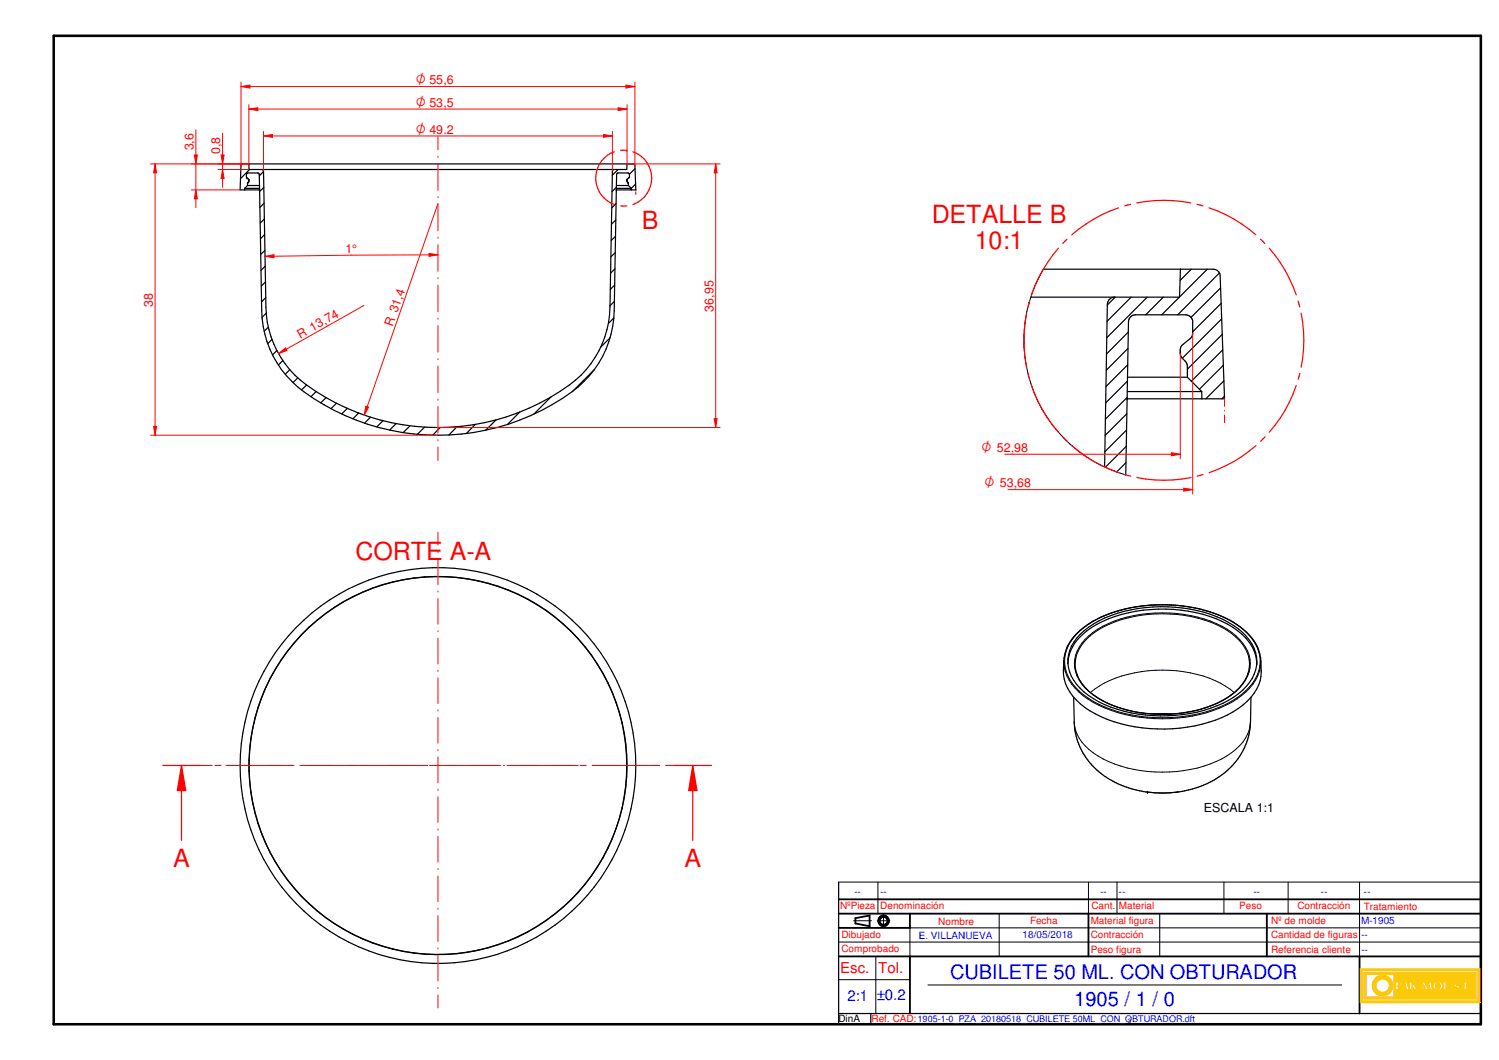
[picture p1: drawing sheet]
<svg xmlns="http://www.w3.org/2000/svg" width="420mm" height="297mm" viewBox="0 0 420 297" stroke-linecap="round" stroke-linejoin="round" font-family="sans-serif">
<path d="M15.1 10h400v277h-400z" fill="none" stroke="#000" stroke-width=".72"/>
<g fill="none" stroke="#000" stroke-width=".51">
<path d="M235.1 252h180M235.1 256h180M239.8 257.3v1.5M243.7 256.5v3M355.1 256v12M235.1 268h180M235.1 260h19.9M381.1 268v16"/>
<circle cx="247.7" cy="258" r="1.51"/>
<circle cx="247.7" cy="258.1" r="1.12"/>
</g>
<path d="M235.1 247.2v39.8h180v-39.8M235.1 284h180M244.1 284v3" fill="none" stroke="#000" stroke-width=".34"/>
<g fill="none" stroke="#000" stroke-width=".28">
<path d="M239.3 258h5M245.9 258h3.5M246.1 247.2v8.8M247.6 256.3v3.5M280.1 256v12M313.1 247.2v8.8M325.1 256v12M343.1 247.2v8.8M361 247.2v8.8M381.1 247.2v20.8M235.1 274.5h19.9M235.1 264h180"/>
<path d="M255 260v8M260.1 276h116"/>
</g>
<g fill="#faca0a">
<path d="M381.3 271.5v9.5h33.5v-9.5zM381.8 272h32.5v8.5h-32.5z" fill-rule="evenodd"/>
<path d="M382.3 272.5v7.5h31.5v-7.5zM409.2 277.1a.3 .3 0 0 1 .6 0 .3 .3 0 0 1-.6 0zM410.4 275.2h.6v2h.9v.2h-1.5zM412.1 277.1a.3 .3 0 0 1 .6 0 .3 .3 0 0 1-.6 0zM382.9 273h7.9v6.4h-7.9zM391.2 275.2h1.3a.67 .67 0 0 1 .5 .8 .67 .67 0 0 1-.8 .5h-.3v.9h-.7zM393.7 275.2h.6l.6 2.2h-.7l-.1-.5h-.7l-.1 .5h-.2zM395.1 275.2h.7v.9l.7-.9h.3l-.5 .6 .8 1.6h-.7l-.6-1v1h-.7zM397.2 276.1h.8v.3h-.8zM398.9 275.2h.3l.8 1.4 .8-1.4h.4l.3 2.2h-.7l-.1-1.4-.7 1.4h-.3l-.7-1.3-.1 1.3h-.5zM402 275.5a1.32 1.32 0 0 1 1.8-.2 1.32 1.32 0 0 1 .3 1.8 1.32 1.32 0 0 1-1.8 .2 1.32 1.32 0 0 1-.3-1.8zM404.7 275.2h.6v2h.9v.2h-1.5zM407.6 275.4a.77 .77 0 0 1 .8-.3 .77 .77 0 0 1 .6 .7h-.3a.4 .4 0 0 0-.3-.5 .4 .4 0 0 0-.5 .4l.4 .2a.79 .79 0 0 1 .7 .8 .79 .79 0 0 1-.8 .8 .79 .79 0 0 1-.8-.9h.3v.4a.37 .37 0 0 0 .6 .2 .37 .37 0 0 0 .1-.5 .95 .95 0 0 1-.8-1.3z" fill-rule="evenodd"/>
</g>
<path d="M391.2 275.2h1.3a.63 .63 0 0 1 .6 .5 .63 .63 0 0 1-.5 .7l-.7 .1v.9h-.7zM393.7 275.2h.6l.6 2.2h-.7l-.1-.5h-.7l-.1 .5h-.2zM395.1 275.2h.7v.9l.7-.9h.3l-.5 .6 .8 1.6h-.7l-.6-1v1h-.7zM398.9 275.2h.3l.8 1.4 .8-1.4h.4l.3 2.2h-.7l-.1-1.4-.7 1.4h-.3l-.7-1.3-.1 1.3h-.5zM402 275.5a1.32 1.32 0 0 1 1.8-.2 1.32 1.32 0 0 1 .3 1.8 1.32 1.32 0 0 1-1.8 .2 1.32 1.32 0 0 1-.3-1.8zM408.2 275.1l-.5 .2-.2 .5" fill="none" stroke="#faca0a" stroke-width=".34"/>
<circle cx="408.3" cy="275.1" r=".17" fill="#faca0a"/>
<path d="M408.3 275.1l.5 .2 .2 .4" fill="none" stroke="#faca0a" stroke-width=".34"/>
<circle cx="409" cy="275.8" r=".17" fill="#faca0a"/>
<path d="M409 275.8h-.3a.4 .4 0 0 0-.3-.5 .4 .4 0 0 0-.5 .4l.4 .2" fill="none" stroke="#faca0a" stroke-width=".34"/>
<circle cx="408.3" cy="275.9" r=".17" fill="#faca0a"/>
<path d="M408.3 275.9a.74 .74 0 0 1 .7 .5 .74 .74 0 0 1-.2 .8" fill="none" stroke="#faca0a" stroke-width=".34"/>
<circle cx="408.8" cy="277.2" r=".17" fill="#faca0a"/>
<path d="M407.7 276.8v-.2h-.3a.82 .82 0 0 0 .5 .8 .82 .82 0 0 0 .9-.2" fill="none" stroke="#faca0a" stroke-width=".34"/>
<circle cx="407.7" cy="276.8" r=".17" fill="#faca0a"/>
<path d="M407.7 276.8l.1 .3 .4 .1" fill="none" stroke="#faca0a" stroke-width=".34"/>
<circle cx="408.2" cy="277.2" r=".17" fill="#faca0a"/>
<path d="M408.6 276.9l-.4 .3" fill="none" stroke="#faca0a" stroke-width=".34"/>
<circle cx="408.6" cy="276.9" r=".17" fill="#faca0a"/>
<path d="M407.5 275.8a1.27 1.27 0 0 0 1 1l.1 .1" fill="none" stroke="#faca0a" stroke-width=".34"/>
<path d="M385.6 274.1a2.95 2.95 0 0 1 3-.6 2.95 2.95 0 0 1 1.9 2.6h-1a1.91 1.91 0 0 0-2.9-1.5 1.91 1.91 0 0 0 0 3.2 1.91 1.91 0 0 0 2.9-1.4h1a2.91 2.91 0 0 1-4.2 2.4 2.91 2.91 0 0 1-.7-4.7z" fill-rule="evenodd" fill="#faca0a"/>
<path d="M385.3 274.3a2.93 2.93 0 0 1 3.2-.8 2.93 2.93 0 0 1 2 2.6h-1a1.91 1.91 0 0 0-2.9-1.5 1.91 1.91 0 0 0 0 3.2 1.91 1.91 0 0 0 2.9-1.4h1a2.91 2.91 0 0 1-4 2.5 2.91 2.91 0 0 1-1.2-4.6z" fill="none" stroke="#faca0a" stroke-width=".34"/>
<path d="M391.9 275.4a.45 .45 0 0 1 .5 .4 .45 .45 0 0 1-.5 .5z" fill-rule="evenodd" fill="#faca0a"/>
<path d="M391.9 275.4l.4 .1 .1 .3-.1 .3-.3 .2z" fill="none" stroke="#faca0a" stroke-width=".34"/>
<path d="M393.8 275.7l.3 1h-.6z" fill="#faca0a"/>
<path d="M393.8 275.7l.3 1h-.6z" fill="none" stroke="#faca0a" stroke-width=".34"/>
<path d="M402.6 275.6a.82 .82 0 0 1 1.1 .1 .82 .82 0 0 1-.1 1.2 .71 .71 0 0 1-1 .3 .71 .71 0 0 1-.3-1z" fill-rule="evenodd" fill="#faca0a"/>
<g fill="none" stroke="#faca0a" stroke-width=".34">
<path d="M381.3 271.5h33.5v9.5h-33.5zM381.8 272h32.5v8.5h-32.5zM382.3 272.5h31.5v7.5h-31.5zM382.9 273h7.9v6.4h-7.9zM397.2 276.1h.8v.3h-.8zM402.7 275.4a.91 .91 0 0 1 1 .9 .91 .91 0 0 1-.8 .9 1.09 1.09 0 0 1-.2-1.8zM404.7 275.2h.6v2h.9v.2h-1.5zM410.4 275.2h.6v2h.9v.2h-1.5z"/>
<circle cx="409.5" cy="277.1" r=".3"/>
<circle cx="412.5" cy="277.1" r=".3"/>
</g>
<path d="M235.1 247.2h180M305.1 247.2v8.8M245.5 268v16M255 260h160.1" fill="none" stroke="#000" stroke-width=".28"/>
<path d="M239.8 258.8l3.9 .7M243.7 256.5l-3.9 .8M255 256v4M305.1 256v12M255 268v16" fill="none" stroke="#000" stroke-width=".51"/>
<g fill="none" stroke="#000" stroke-width=".34">
<path d="M96.3 168.7a53.1 53.1 0 0 0-21.8 24M104.4 164.8l-5.5 2.4M104.4 164.8a52.7 52.7 0 0 0-29.9 27.9M113.1 162.4l-5.9 1.4-2.8 1M119 161.7l-3 .3M122 161.6h3M128 161.8l5.9 .9 2.9 .7M136.8 163.5a52.1 52.1 0 0 0-32.4 1.3M136.8 163.5l5.7 1.9 2.7 1.2M136.8 163.4l2.9 .9 5.6 2.2M145.2 166.6l2.7 1.3 5.1 3.2M145.3 166.5l5.2 2.9 2.6 1.6"/>
<path d="M153 171.1l4.7 3.7M153.1 171l4.7 3.8M157.7 174.8l4.3 4.2M157.8 174.8l4.2 4.1M162 179l3.8 4.6 1.6 2.5M162 178.9a48 48 0 0 1 7 9.8M74.5 192.7l-2.2 5.6-.8 2.9M74.5 192.7a57.8 57.8 0 0 0-4.2 14.4M169 188.7l2.6 5.4M169 188.7a53.7 53.7 0 0 1 4.6 40.6M172.7 196.8a52.3 52.3 0 0 1 0 35.4M70 210a53.1 53.1 0 0 0 .9 15"/>
<path d="M70.3 207.1a51.6 51.6 0 0 0 .5 17.9M70.8 225l1.5 5.8 1 2.8M70.9 225a51.7 51.7 0 0 0 9.7 21.6M74.5 236.3a53.3 53.3 0 0 0 16.8 20.8M171.7 234.9l-2.7 5.5M172.7 232.2l-1.1 2.7-2.6 5.4M82.5 248.9l2 2.3M86.6 253.3l4.7 3.8M91.3 257.1a53.4 53.4 0 0 0 24.7 9.9M91.3 257.1a53.4 53.4 0 0 0 24.7 10M150.5 259.6a57.1 57.1 0 0 1-13.7 6M150.5 259.6a47.5 47.5 0 0 1-10.8 5.1"/>
<path d="M155.4 256.2l-4.9 3.4M162 250.1l-2.1 2.1-4.5 4M162 250.1l-2 2.2-4.6 3.9M165.8 245.4l-3.8 4.7M165.8 245.4l-1.8 2.4M167.4 242.9l-1.6 2.5M169 240.3l-3.2 5.1M116 267l3 .3M131 266.8l-3 .4-6 .3M131 266.9a53 53 0 0 1-15 .2M136.8 265.6l-5.8 1.2M136.8 265.6l-5.8 1.3"/>
<circle cx="122.8" cy="214.5" r="55.5"/>
</g>
<g fill="none" stroke="#f00" stroke-width=".28">
<path d="M122.8 149.1v3.6M122.8 154.5v.3M122.8 156.6v7.2M122.8 165.6v.3M122.8 167.7v7.2M122.8 176.7v.3M122.8 178.8v7.3M122.8 187.8v.3M122.8 189.9v7.2M122.8 198.9v.4M50.9 214.5h8.6M60.2 214.5h1.7"/>
<path d="M63.4 214.5h19M84.1 214.5h35.8M120.4 214.5h19.9M122.8 201v7.2M122.8 210.1v.3M122.8 212.1v7.3M141.1 214.5h.3M142.1 214.5h20M162.6 214.5h1.7M166 214.5h18.9M186.6 214.5h7.6M122.8 221.1v.4"/>
<path d="M122.8 223.3v7.2M122.8 232.3v.3M122.8 234.4v7.2M122.8 243.4v.3M122.8 245.5v7.2M122.8 254.5v.3M122.8 256.6v7.2M122.8 265.6v.3M122.8 267.7v7.2M122.8 276.7v.3M122.8 278.8v3.6"/>
</g>
<path d="M56.1 214.5h-5.2v21M188.9 214.5h5.3" fill="none" stroke="#f00" stroke-width=".34"/>
<path d="M50.9 214.5l1.2 7h-2.4z" fill="#f00"/>
<path d="M50.9 214.5l1.2 7h-2.4zM194.2 214.5v21" fill="none" stroke="#f00" stroke-width=".34"/>
<path d="M194.2 214.5l1.2 7h-2.4z" fill="#f00"/>
<path d="M172.2 42.5a7.8 7.8 0 0 0-5.2 7.4 7.8 7.8 0 0 0 5.2 7.4M173.9 42.1h1.8M174 57.7h1.7M182.7 49.9a7.8 7.8 0 0 1-5.3 7.4M45.6 214.5h5.3M194.2 214.5l1.2 7h-2.4zM194.2 214.5h5.2" fill="none" stroke="#f00" stroke-width=".34"/>
<g fill="none" stroke="#000" stroke-width=".34">
<path d="M68.6 52.8h4.2M68.6 52.8v.4M69.2 49.8l-.1-.9 .4-.4h2.8l.3 .2 .8 38.4a29 29 0 0 0 14.5 24.6 64 64 0 0 0 74.2-3.3l3.1-3.1 1.4-1.7M69.2 49.8l.6 .5-.1 .6M69.4 52h3.3M69.4 52l-.8 .8M69.5 51.1l-.1 .9M69.7 50.9l-.2 .2M69.8 45.9v1.6h105.9l.1-1.6M70 47.5l-2.6 2.6M72.8 53.2h-5.5l.3-7.2h110.2l.4 7.2h-5.4M73.5 47.5l.4 .4 .6 38.2a27.5 27.5 0 0 0 6.7 17.4"/>
<path d="M73.9 48.1l-1.2 1.2M73.9 52.5l-1.1 1.2M74 56.9l-1.2 1.2M172 47.5l-.3 .4-.7 38.2a27.8 27.8 0 0 1-14 23.6 64 64 0 0 1-18 8M172.7 57.1l-1.2 1.2M172.8 52.5l-1.2 1.2M172.8 53.2l-.6 33.9a29 29 0 0 1-5.6 16.5M172.8 52.8h4.1M172.8 52h3.3M173.3 47.5l-1.7 1.6M175.8 50.9v-.7l.6-.6-.1-1h-3.3l-.2 4.6M175.8 50.9l.2 .2"/>
<path d="M176.1 51.1v.9M176.1 52l.8 .8M176.9 52.8v.4M178 47.2l-1.6 1.6M178.2 51.6l-1.3 1.2M74.1 61.3l-1.2 1.2M74.2 65.7l-1.2 1.2M74.2 70.2l-1.1 1.1M74.3 74.6l-1.2 1.2M74.4 79l-1.2 1.2M172.3 79.9l-1.2 1.2M172.4 75.3l-1.3 1.2"/>
<path d="M172.5 70.8l-1.3 1.2M172.5 66.2l-1.2 1.2M172.6 61.6l-1.2 1.2M74.5 83.4l-1.2 1.2M74.6 87.8l-1.2 1.1M75.2 91.7l-1.2 1.1M76.2 95.1l-1.2 1.2M77.6 98.3l-1.2 1.1M171 94.7l-2.7 2.6M172 89.1l-1.5 1.6M172.2 84.5l-1.2 1.2M79.3 101l-1.2 1.3"/>
<path d="M81.2 103.5a36.1 36.1 0 0 0 10.2 7.9M81.2 103.6l-1.2 1.3M83.5 105.9l-1.4 1.3M85.9 107.9l-1.4 1.4M88.6 109.7l-1.4 1.5M91.4 111.4l-1.5 1.5M91.4 111.4a62.9 62.9 0 0 0 47.6 6.3M94.3 113l-1.5 1.5M97.4 114.4l-1.6 1.6M100.5 115.7l-1.6 1.6M103.9 116.9l-1.7 1.7M107.3 117.9l-1.7 1.7"/>
<path d="M111 118.7l-1.8 1.8M114.9 119.3l-1.9 1.9M119 119.7l-2 2M123.4 119.8l-2.1 2.2M128.1 119.6l-2.3 2.3M133.3 118.9l-2.6 2.6M139 117.7l-2.9 2.9M145.7 115.4l-3.5 3.6M154.4 111.3l-4.8 4.8M166.6 103.6l-6.1 6.1M302.8 177.8a32.1 32.1 0 0 1 20.4-7.7 38.5 38.5 0 0 1 22.6 5.2 12.8 12.8 0 0 1 6.5 10 12.2 12.2 0 0 1-6.5 10.1 40.5 40.5 0 0 1-28.8 4.4 26.2 26.2 0 0 1-15.2-8 9.9 9.9 0 0 1 1-14zM298.2 185.1a12.8 12.8 0 0 0 5.9 13.1 40.5 40.5 0 0 0 28.8 5.6 29.8 29.8 0 0 0 17.7-8.3 10.6 10.6 0 0 0 2.9-7.6l-.1-2.8"/>
<path d="M298.9 181.9a9.1 9.1 0 0 0-.3 6.3M298.9 181.9v-.2a19.6 19.6 0 0 1 11.4-9.5l3.5-1.2 3.2-.7 5.1-.7 5.1-.1a39.1 39.1 0 0 1 18.4 4.8l1.9 1.3a15.7 15.7 0 0 1 5.2 6.3M300.9 195.4l.2 7.4 .6 3.6a17.2 17.2 0 0 0 2.4 5.4l.8 1.1a18.1 18.1 0 0 0 4.4 4.4 27.3 27.3 0 0 0 12.3 4.7 30.7 30.7 0 0 0 8.5 0l.3-.1a25.6 25.6 0 0 0 14.6-6.9 19.3 19.3 0 0 0 5-8.8l.5-3.9 .1-6.9M301.7 183.6a9.9 9.9 0 0 0 3.3 9.9l.6 .6a32.5 32.5 0 0 0 19.2 6.1h2.1a35.6 35.6 0 0 0 15.2-3.6 14.6 14.6 0 0 0 7.7-7.9 8.3 8.3 0 0 0 .2-4.8M352.3 186a12 12 0 0 0-5.3-9.2 36.3 36.3 0 0 0-24.4-6 33.9 33.9 0 0 0-18 6 12 12 0 0 0-5.3 9.2M352.8 182a9.4 9.4 0 0 1 .2 6.2"/>
</g>
<g fill="#000">
<circle cx="69.2" cy="49.8" r=".17"/>
<circle cx="69.5" cy="51.1" r=".17"/>
<circle cx="69.6" cy="50.2" r=".17"/>
<circle cx="69.7" cy="50.9" r=".17"/>
<circle cx="72.8" cy="53.2" r=".17"/>
<circle cx="172.8" cy="53.2" r=".17"/>
<circle cx="175.8" cy="50.9" r=".17"/>
<circle cx="176" cy="51.1" r=".17"/>
<circle cx="301.9" cy="188.9" r=".17"/>
<circle cx="301.9" cy="189" r=".17"/>
<circle cx="352.3" cy="186" r=".17"/>
<circle cx="352.7" cy="181.9" r=".17"/>
<circle cx="321.6" cy="222" r=".17"/>
</g>
<g fill="none" stroke="#f00" stroke-width=".28">
<path d="M122.8 38.3v3.7M122.8 43.8v.3M122.8 45.9v7.4M122.8 55.1v.3M122.8 57.2v7.5M178.2 53.8h.1M178.2 53.2v.4M178.2 54.1v.4M122.8 66.5v.3M122.8 68.6v7.4M122.8 77.8v.3M122.8 79.9v7.5"/>
<path d="M122.8 89.2v.3M122.8 91.2v7.5M122.8 100.5v.3M122.8 102.6v7.4M122.8 111.8v.3M122.8 113.9v7.5M122.8 123.2v.3M122.8 125.3v3.7"/>
</g>
<path d="M302.4 177a32.4 32.4 0 0 1 19.1-7.3 40.7 40.7 0 0 1 25.2 5.3 13.1 13.1 0 0 1 6.5 10.3 12.7 12.7 0 0 1-6.5 10.3 39.8 39.8 0 0 1-25.2 5.4 34.7 34.7 0 0 1-17.9-6.4 11.2 11.2 0 0 1-4.9-11.8 12 12 0 0 1 3.7-5.8zM304.1 179.2a28.2 28.2 0 0 1 17.6-7.3 37.2 37.2 0 0 1 22.2 4.4 13.1 13.1 0 0 1 6.5 8.5 10.2 10.2 0 0 1-4 9 32.7 32.7 0 0 1-20.6 6.4 32.4 32.4 0 0 1-20.6-6.4 9.4 9.4 0 0 1-2.7-12.4zM301.7 183.6a15.3 15.3 0 0 1 9.4-8.7 38.8 38.8 0 0 1 31.4 .9 14.4 14.4 0 0 1 7.5 8.1M305.6 194.1a31.4 31.4 0 0 1 20.2-6.3 31.1 31.1 0 0 1 20.1 6.3M353 188.2a17.9 17.9 0 0 1-11.1 10.2 43.6 43.6 0 0 1-35.5-1.6 16 16 0 0 1-7.8-8.6M301.1 202.3a11.7 11.7 0 0 0 6.7 9.5 38.5 38.5 0 0 0 31.4 2.3 19.2 19.2 0 0 0 9.9-7.2 8.7 8.7 0 0 0 1.4-4.6M323.1 200.1h5.4M321.6 222l3.4 .2 5-.2" fill="none" stroke="#000" stroke-width=".28"/>
<circle cx="175.7" cy="42.1" r=".17" fill="#f00"/>
<g fill="none" stroke="#f00" stroke-width=".34">
<path d="M177.4 42.5a7.6 7.6 0 0 1 5.3 7.4M313.5 58.3a39.3 39.3 0 0 0-13.1 7.5M316.9 57.3l-1.7 .4M318.6 56.9a40.3 40.3 0 0 1 15.2 0M335.5 57.3l1.7 .4M338.9 58.3a38 38 0 0 1 13.1 7.5M296.7 69.6a40.1 40.1 0 0 0-7.6 13.1M299.1 67.1l-1.2 1.1M353.3 67l1.2 1.2M355.8 69.6a38.6 38.6 0 0 1 7.5 13M287.7 87.8a40.3 40.3 0 0 0 0 15.2M288.6 84.4l-.4 1.7"/>
<path d="M363.8 84.4l.5 1.6M364.7 87.8a38.1 38.1 0 0 1 0 15.1M288.2 104.7l.4 1.6M289.1 108a38.2 38.2 0 0 0 7.6 13.2M363.3 108a37.2 37.2 0 0 1-7.5 13.1M364.3 104.6l-.5 1.7M297.9 122.5l1.2 1.2M300.4 124.9a38.2 38.2 0 0 0 13.2 7.6M315.3 133l1.6 .4M318.7 133.8a38.1 38.1 0 0 0 15.1 0M337.2 133l-1.6 .4M352 124.9a38.2 38.2 0 0 1-13.1 7.6"/>
<path d="M354.6 122.4l-1.3 1.3"/>
</g>
<g fill="none" stroke="#000" stroke-width=".34">
<path d="M292.5 75.4h47.6a1.88 1.88 0 0 1 1.9 1.9l1.2 34.5h-27.3M330.9 75.4l-.3 7.9h-41.7M333.9 75.4l-3.1 3.2M338.4 75.4l-12.8 12.8M341.8 76.5l-11.7 11.7M312.4 83.3a2.03 2.03 0 0 0-2 1.9l-.8 45.7M312.6 83.3l-2.2 2.2M316.1 97.7l-6 6.1M316.2 93.1l-6 6.1M317.1 83.3l-6.8 6.7M321.6 83.3l-11.4 11.3M326.1 83.3l-5 4.9"/>
<path d="M342.1 80.7l-8.3 8.2M342.3 85l-8 8M342.4 89.4l-11 11M342.6 93.7l-9.8 9.8M342.7 98l-8.8 8.8M315.8 116l-6.1 6M315.9 111.4l-6.1 6.1M316 106.8l-6.1 6.1M316 109.7h20.8M316.1 102.2l-6.1 6.1M316.1 105.7h16.7M332.8 105.7v-3.4l-.6-1.1a3.1 3.1 0 0 1-.6-4.7l2-1.6a1.82 1.82 0 0 0 .7-1.6v-3.5l-.6-1-1-.5-14.4-.1a1.95 1.95 0 0 0-2 2l-.8 42.9"/>
<path d="M332.8 105.7l4 4M336.8 109.7l.1 2.1M342.9 102.4l-6.7 6.7M343.1 106.7l-5.1 5.1M343.2 111l-.7 .8M315.6 129.7l-2.6 2.5M315.7 125.1l-5.9 5.8M315.8 120.5l-6.1 6.1"/>
</g>
<circle cx="315.9" cy="111.8" r=".17" fill="#000"/>
<path d="M67.6 23v23.3M67.6 24.3l2.5-.5v.9zM178 23v23.3M343.2 111.8v2.1M343.2 115v.2M343.2 116.3v2.1" fill="none" stroke="#f00" stroke-width=".28"/>
<path d="M292.4 75.4a39.2 39.2 0 0 0 23.1 57.7" fill="none" stroke="#000" stroke-width=".28"/>
<path d="M67.6 24.3l2.5-.5v.9z" fill="#f00"/>
<path d="M175.5 23.8l2.5 .5-2.5 .4z" fill="none" stroke="#f00" stroke-width=".28"/>
<path d="M175.5 23.8l2.5 .5-2.5 .4z" fill="#f00"/>
<path d="M67.6 24.3h110.4M69.8 29.3v16.6M69.8 30.6l2.5-.4v.8zM175.8 29.3v16.6" fill="none" stroke="#f00" stroke-width=".28"/>
<path d="M69.8 30.6l2.5-.4v.8z" fill="#f00"/>
<path d="M173.3 30.2l2.5 .4-2.5 .4z" fill="none" stroke="#f00" stroke-width=".28"/>
<path d="M173.3 30.2l2.5 .4-2.5 .4z" fill="#f00"/>
<path d="M69.8 30.6h106M330.8 99v29.6M328.3 126.9l2.5 .4-2.5 .4z" fill="none" stroke="#f00" stroke-width=".28"/>
<path d="M328.3 126.9l2.5 .4-2.5 .4z" fill="#f00"/>
<path d="M334.3 93.3v45.1M281.6 127.3h49.2M331.8 136.8l2.5 .4-2.5 .4z" fill="none" stroke="#f00" stroke-width=".28"/>
<path d="M331.8 136.8l2.5 .4-2.5 .4z" fill="#f00"/>
<path d="M122.8 57l-20.7 59.3M102.5 113.8l.8 .3-1.2 2.2zM282.5 137.2h51.8" fill="none" stroke="#f00" stroke-width=".28"/>
<path d="M102.5 113.8l.8 .3-1.2 2.2z" fill="#f00"/>
<path d="M78.1 99.1l1.9-1.6 .4 .7zM102 85.6l-23.9 13.5" fill="none" stroke="#f00" stroke-width=".28"/>
<path d="M78.1 99.1l1.9-1.6 .4 .7z" fill="#f00"/>
<path d="M120.3 71l2.5 .4-2.5 .4z" fill="none" stroke="#f00" stroke-width=".28"/>
<path d="M120.3 71l2.5 .4-2.5 .4z" fill="#f00"/>
<path d="M74.3 71.8l2.5-.4v.8z" fill="none" stroke="#f00" stroke-width=".28"/>
<path d="M74.3 71.8l2.5-.4v.8z" fill="#f00"/>
<path d="M73.9 36.8v11.1M73.9 38.1l2.5-.4v.8zM171.7 36.8v11.1M122.8 71.4l-48.5 .4" fill="none" stroke="#f00" stroke-width=".28"/>
<path d="M73.9 38.1l2.5-.4v.8z" fill="#f00"/>
<path d="M169.2 37.7l2.5 .4-2.5 .4z" fill="none" stroke="#f00" stroke-width=".28"/>
<path d="M169.2 37.7l2.5 .4-2.5 .4z" fill="#f00"/>
<path d="M73.9 38.1h97.8M42.2 45.9h27.6M43.5 45.9l.4 2.5h-.9zM42.2 122h80.6" fill="none" stroke="#f00" stroke-width=".28"/>
<path d="M43.5 45.9l.4 2.5h-.9z" fill="#f00"/>
<path d="M43 119.5h.9l-.4 2.5z" fill="none" stroke="#f00" stroke-width=".28"/>
<path d="M43 119.5h.9l-.4 2.5z" fill="#f00"/>
<path d="M43.5 45.9v76.1M53.6 45.9h16.2M53.6 53.2h13.7M54.5 43.4h.8l-.4 2.5z" fill="none" stroke="#f00" stroke-width=".28"/>
<path d="M54.5 43.4h.8l-.4 2.5z" fill="#f00"/>
<path d="M54.9 53.2l.4 2.5h-.8z" fill="none" stroke="#f00" stroke-width=".28"/>
<path d="M54.9 53.2l.4 2.5h-.8z" fill="#f00"/>
<path d="M54.9 36.4v21.8M61.1 45.9h8.7M61.1 47.5h8.7M62 43.4h.8l-.4 2.5z" fill="none" stroke="#f00" stroke-width=".28"/>
<path d="M62 43.4h.8l-.4 2.5z" fill="#f00"/>
<path d="M62.4 47.5l.4 2.5h-.8z" fill="none" stroke="#f00" stroke-width=".28"/>
<path d="M62.4 47.5l.4 2.5h-.8z" fill="#f00"/>
<path d="M62.4 37.3v15.2M175.8 45.9h26M200.6 45.9l.4 2.5h-.8zM122.8 119.8h79" fill="none" stroke="#f00" stroke-width=".28"/>
<path d="M200.6 45.9l.4 2.5h-.8z" fill="#f00"/>
<path d="M200.2 117.3h.8l-.4 2.5z" fill="none" stroke="#f00" stroke-width=".28"/>
<path d="M200.2 117.3h.8l-.4 2.5z" fill="#f00"/>
<path d="M200.6 45.9v73.9" fill="none" stroke="#f00" stroke-width=".28"/>
<g font-size="7" fill="#f00">
<text x="179.9" y="64.1">B</text>
<text x="261.1" y="62.4">DETALLE B</text>
<text x="273.2" y="69.9">10:1</text>
<text x="99.7" y="156.8">CORTE A-A</text>
<text x="48.5" y="243">A</text>
<text x="191.8" y="243">A</text>
</g>
<g font-size="5.6" fill="#00f">
<text x="266.4" y="274.4">CUBILETE 50 ML. CON OBTURADOR</text>
<text x="301.1" y="282">1905 / 1 / 0</text>
</g>
<g font-size="4.2" fill="#f00">
<text x="235.5" y="272.6">Esc.</text>
<text x="246.2" y="272.8">Tol.</text>
</g>
<g font-size="4.2" fill="#00f">
<text x="237.5" y="280.6">2:1</text>
<text x="245.7" y="280.3">±0.2</text>
</g>
<g font-size="3.9" fill="#f00">
<text x="116.6" y="23.6">O 55,6</text>
<text x="116.6" y="30">O 53,5</text>
<text x="116.6" y="37.5">O 49.2</text>
<text x="275.1" y="126.7">O 52,98</text>
<text x="276" y="136.6">O 53,68</text>
</g>
<g font-size="3.5" fill="#f00">
<text x="54.3" y="42.2" transform="rotate(-90 54.3 42.2)">3,6</text>
<text x="61.8" y="43.1" transform="rotate(-90 61.8 43.1)">0,8</text>
<text x="96.8" y="70.9">1°</text>
<text x="42.8" y="85.9" transform="rotate(-90 42.8 85.9)">38</text>
<text x="200" y="87.3" transform="rotate(-90 200 87.3)">36,95</text>
<text x="84.1" y="95" transform="rotate(-29 84.1 95)">R 13,74</text>
<text x="110.1" y="91.6" transform="rotate(-71 110.1 91.6)">R 31,4</text>
</g>
<text font-size="3.5" x="337.5" y="227.5">ESCALA 1:1</text>
<g font-size="2.8" fill="#00f">
<text x="239.5" y="250.7">--</text>
<text x="246.7" y="250.7">--</text>
<text x="308.3" y="250.7">--</text>
<text x="313.6" y="250.7">--</text>
<text x="351.4" y="250.7">--</text>
<text x="370.2" y="250.7">--</text>
<text x="382.3" y="250.9">--</text>
<text x="257.5" y="263">E. VILLANUEVA</text>
<text x="286.6" y="262.9">18/05/2018</text>
<text x="381.5" y="259">M-1905</text>
<text x="381.5" y="262.9">--</text>
<text x="381.6" y="267.1">--</text>
</g>
<g font-size="2.8" fill="#f00">
<text x="235.4" y="254.8">NºPieza</text>
<text x="246.7" y="254.8">Denominación</text>
<text x="305.9" y="254.8">Cant.</text>
<text x="313.6" y="254.8">Material</text>
<text x="347.3" y="254.8">Peso</text>
<text x="363.6" y="254.8">Contracción</text>
<text x="382.3" y="255">Tratamiento</text>
<text x="235.9" y="262.9">Dibujado</text>
<text x="263" y="259.1">Nombre</text>
<text x="288.7" y="258.8">Fecha</text>
<text x="305.7" y="258.9">Material figura</text>
<text x="305.7" y="262.8">Contracción</text>
<text x="356.3" y="259">Nº de molde</text>
<text x="356.3" y="262.9">Cantidad de figuras</text>
<text x="235.9" y="266.9">Comprobado</text>
<text x="305.7" y="267">Peso figura</text>
<text x="356.3" y="267">Referencia cliente</text>
<text x="244.3" y="286.4">Ref. CAD:1905-1-0_PZA_20180518_CUBILETE 50ML_CON_OBTURADOR.dft</text>
</g>
<text font-size="2.8" x="235" y="286.5">DinA</text>
<text font-size="1.7" x="316.1" y="286.8">3</text>
</svg>
